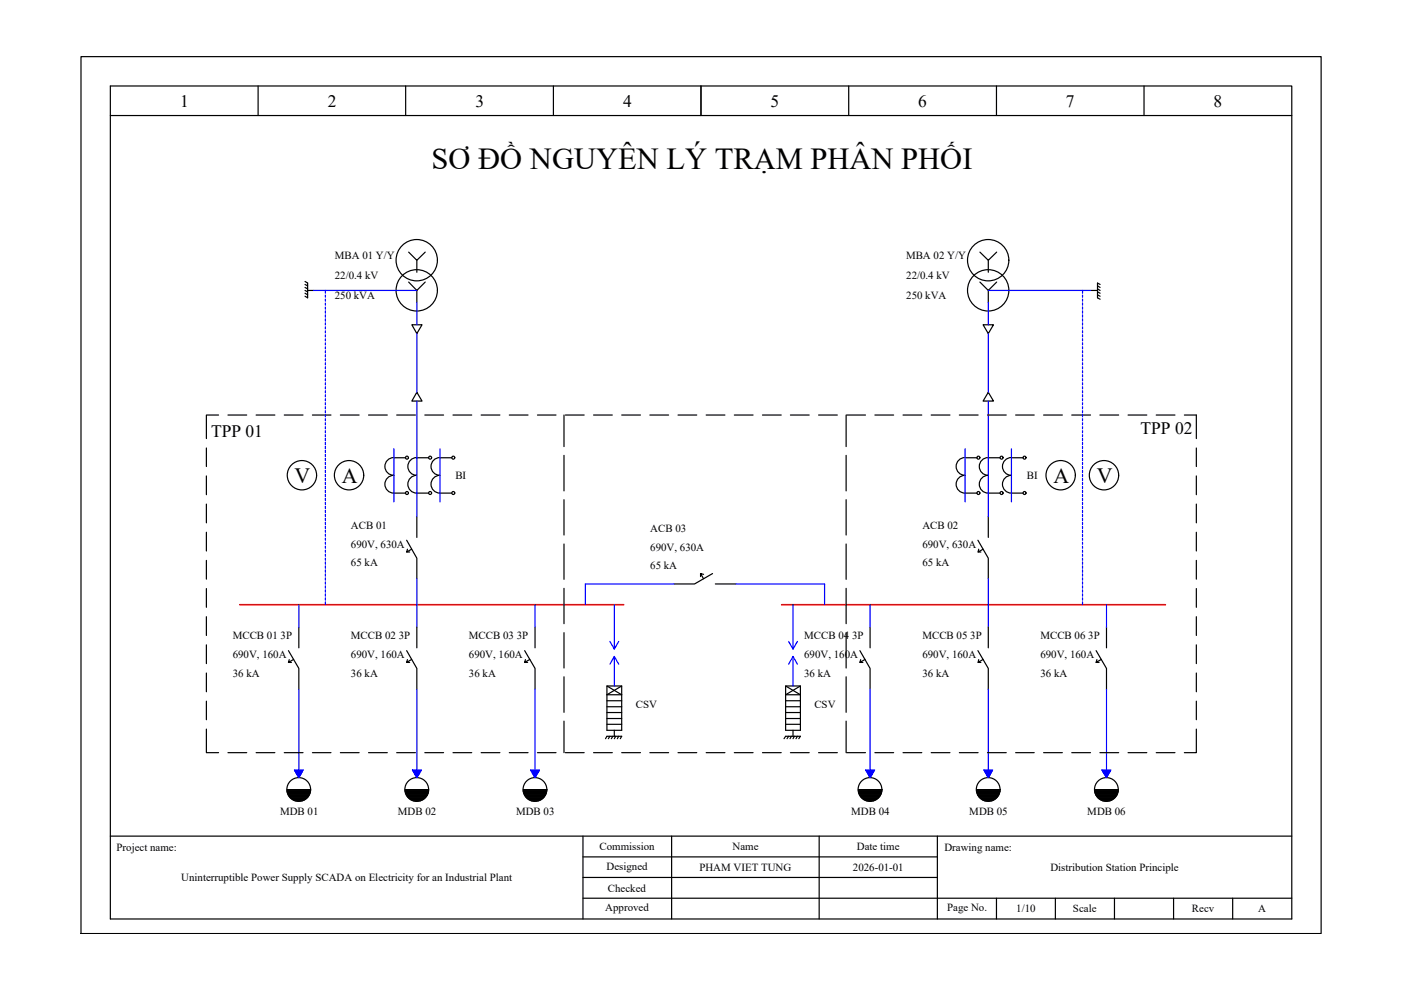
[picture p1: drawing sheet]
<svg xmlns="http://www.w3.org/2000/svg" width="297mm" height="210mm" viewBox="0 0 297 210" stroke-linecap="round" stroke-linejoin="round" font-family="sans-serif">
<!-- layer: Frame_text -->
<path d="M17.2 12h262.9v185.9h-262.9z" fill="none" stroke="#000" stroke-width=".25"/>
<!-- layer: 0 -->
<g fill="none" stroke="#000" stroke-width=".25">
<path d="M23.4 18.2h250.5v176.6h-250.5zM54.7 18.2v6.3M86 18.2v6.3M117.3 18.2v6.3M148.6 18.2v6.3M179.9 18.2v6.3M211.3 18.2v6.3M242.6 18.2v6.3M23.4 24.5h250.5M64.7 59.7l.5 .3v3.1l-.5-.3M86.6 53.5l1.8 1.7 1.8-1.7M86.6 59.8l1.8 1.8 1.8-1.8"/>
<path d="M88.4 55.2v2.5M207.8 53.5l1.7 1.7 1.8-1.7M207.8 59.8l1.7 1.8 1.8-1.8M209.5 55.2v2.5M64.7 60.3l.5 .3M64.7 60.9l.5 .3M64.7 61.6l.5 .3M64.7 62.2l.5 .3M65.2 61.6h1.3M87.3 68.9h2.2l-1.1 1.8zM88.4 61.6v2.5M208.4 68.9h2.2l-1.1 1.8z"/>
<path d="M209.5 61.6v2.5M231.5 61.6h1.2M232.7 62.5l.5 .3M232.7 61.9l.5 .3M232.7 61.2l.5 .4M232.7 60.6l.5 .3M233.2 60.3l-.5-.3v3.1l.5 .3M83.5 97a1.88 1.88 0 0 0-1.9 1.9 1.88 1.88 0 0 0 1.9 1.9 1.88 1.88 0 0 0-1.9 1.9 1.88 1.88 0 0 0 1.9 1.8M83.5 97.1h2.5M88.4 97a1.88 1.88 0 0 0-1.9 1.9 1.88 1.88 0 0 0 1.9 1.9 1.88 1.88 0 0 0-1.9 1.9 1.88 1.88 0 0 0 1.9 1.8h2.5M88.4 83.2l1.1 1.8h-2.2zM88.4 97.1h2.5"/>
<path d="M93.3 97a1.88 1.88 0 0 0-1.9 1.9 1.88 1.88 0 0 0 1.9 1.9 1.88 1.88 0 0 0-1.9 1.9 1.88 1.88 0 0 0 1.9 1.8h2.5M93.3 97.1h2.5M204.6 97a1.88 1.88 0 0 0-1.9 1.9 1.88 1.88 0 0 0 1.9 1.9 1.88 1.88 0 0 0-1.9 1.9 1.88 1.88 0 0 0 1.9 1.8M204.6 97.1h2.6M209.5 97a1.88 1.88 0 0 0-1.9 1.9 1.88 1.88 0 0 0 1.9 1.9 1.88 1.88 0 0 0-1.9 1.9 1.88 1.88 0 0 0 1.9 1.8h2.5M209.5 83.2l1.1 1.8h-2.2zM209.5 97.1h2.5M214.4 97a1.88 1.88 0 0 0-1.9 1.9 1.88 1.88 0 0 0 1.9 1.9 1.88 1.88 0 0 0-1.9 1.9 1.88 1.88 0 0 0 1.9 1.8M214.4 97.1h2.5M83.5 104.5h2.5M86.2 114.5l2.2 3.8v4.4M86.2 117h.7"/>
<path d="M86.4 116.4l-.2 .6 1.1-.6M88.4 109.5v4.4M204.6 104.5h2.6M207.3 114.5l2.2 3.8v4.4M207.4 117h.6M207.5 116.4l-.1 .6 1-.6M209.5 109.5v4.4M214.4 104.5h2.5M61.2 138l2.2 3.7v4.4M62.3 139.8l-1.1 .6 .1-.5M63.4 133v4.4M86.2 138l2.2 3.7v4.4"/>
<path d="M87.3 139.8l-1.1 .6 .2-.5M88.4 133v4.4M111.2 138l2.2 3.7v4.4M112.3 139.8l-1.1 .6 .2-.5M113.4 133v4.4M148.5 121.6v.6M149.2 121.8l-.7-.2 .7 1.1M151.1 121.6l-3.8 2.2h-4.4M151.7 123.8h4.3M182.3 138l2.2 3.7v4.4M183.4 139.8l-1.1 .6 .2-.5M184.5 133v4.4"/>
<path d="M207.3 138l2.2 3.7v4.4M208.4 139.8l-1 .6 .1-.5M209.5 133v4.4M232.4 138l2.2 3.7v4.4M233.5 139.8l-1.1 .6 .2-.5M234.6 133v4.4M61.2 140.4h.6M86.2 140.4h.7M111.2 140.4h.7M128.4 156.6l.3-.5h3.1l-.3 .5M128.7 145.4h3.1v9.4h-3.1zM128.7 153.6h3.1"/>
<path d="M128.7 152.3h3.1M128.7 151.1h3.1M128.7 149.8h3.1M128.7 148.6h3.1M128.7 145.4l3.1 1.9h-3.1l3.1-1.9M129.3 156.1l-.3 .5M129.9 156.1l-.3 .5M130.2 154.8v1.3M130.5 156.1l-.3 .5M131.2 156.1l-.3 .5M166.2 156.6l.4-.5h3.1l-.3 .5M166.6 145.4h3.1v9.4h-3.1z"/>
<path d="M166.6 153.6h3.1M166.6 152.3h3.1M166.6 151.1h3.1M166.6 149.8h3.1M166.6 148.6h3.1M166.6 145.4l3.1 1.9h-3.1l3.1-1.9M167.2 156.1l-.3 .5M167.8 156.1l-.3 .5M168.1 154.8v1.3M168.4 156.1l-.3 .5M169.1 156.1l-.3 .5M182.3 140.4h.7"/>
<path d="M207.4 140.4h.6M232.4 140.4h.6M23.4 177.3h250.5M60.9 167.4h5M60.9 167.5h5M60.9 167.7h5M60.9 167.8h4.9M60.9 167.9h4.9M60.9 168h4.9M60.9 168.1h4.8M61 168.3h4.7M61 168.4h4.6"/>
<path d="M61.1 168.5h4.5M61.2 168.6h4.3M61.2 168.8h4.2M61.3 168.9h4M61.5 169h3.8M61.5 169.1h3.6M61.7 169.3h3.3M61.8 169.4h3M62 169.5h2.7M62.3 169.7h2.2M62.6 169.8h1.5M85.9 167.4h5"/>
<path d="M85.9 167.5h5M85.9 167.7h5M85.9 167.8h5M85.9 167.9h4.9M86 168h4.8M86 168.1h4.8M86 168.3h4.7M86.1 168.4h4.6M86.2 168.5h4.4M86.2 168.6h4.4M86.3 168.8h4.2M86.4 168.9h4"/>
<path d="M86.5 169h3.8M86.6 169.1h3.6M86.7 169.3h3.3M86.9 169.4h3M87.1 169.5h2.6M87.3 169.7h2.2M87.6 169.8h1.6M110.9 167.4h5M110.9 167.5h5M110.9 167.7h5M110.9 167.8h5M111 167.9h4.9"/>
<path d="M111 168h4.9M111.1 168.1h4.7M111.1 168.3h4.7M111.2 168.4h4.5M111.2 168.5h4.5M111.3 168.6h4.3M111.4 168.8h4.1M111.4 168.9h4M111.5 169h3.8M111.7 169.1h3.5M111.8 169.3h3.3M111.9 169.4h3"/>
<path d="M112.1 169.5h2.7M112.3 169.7h2.2M112.6 169.8h1.6M123.6 177.3v17.5M142.4 177.3v17.5M173.7 177.3v17.5M182 167.4h5M182 167.5h5M182 167.7h5M182 167.8h5M182 167.9h4.9M182.1 168h4.8"/>
<path d="M182.1 168.1h4.8M182.1 168.3h4.7M182.2 168.4h4.6M182.3 168.5h4.4M182.3 168.6h4.4M182.4 168.8h4.2M182.5 168.9h4M182.6 169h3.8M182.7 169.1h3.6M182.8 169.3h3.4M183 169.4h3M183.2 169.5h2.6"/>
<path d="M183.4 169.7h2.2M183.7 169.8h1.6M198.7 177.3v17.5M207 167.4h5M207 167.5h5M207 167.7h5M207.1 167.8h4.9M207.1 167.9h4.9M207.1 168h4.8M207.2 168.1h4.7M207.2 168.3h4.7M207.2 168.4h4.6"/>
<path d="M207.3 168.5h4.5M207.4 168.6h4.3M207.5 168.8h4.1M207.5 168.9h4M207.6 169h3.8M207.8 169.1h3.5M207.9 169.3h3.3M208.1 169.4h3M208.2 169.5h2.6M208.4 169.7h2.2M208.8 169.8h1.5M232.1 167.4h5"/>
<path d="M232.1 167.5h5M232.1 167.7h5M232.1 167.8h5M232.1 167.9h5M232.1 168h4.9M232.2 168.1h4.8M232.2 168.3h4.7M232.3 168.4h4.6M232.4 168.5h4.4M232.4 168.6h4.4M232.5 168.8h4.2M232.6 168.9h4"/>
<path d="M232.7 169h3.8M232.8 169.1h3.6M232.9 169.3h3.3M233.1 169.4h3M233.3 169.5h2.6M233.5 169.7h2.2M233.8 169.8h1.6M123.6 190.4h150.3M123.6 186h75.1M123.6 181.7h75.1M211.3 190.4v4.4M223.8 190.4v4.4"/>
<path d="M236.3 190.4v4.4M248.8 190.4v4.4M261.4 190.4v4.4"/>
<circle cx="88.4" cy="55.2" r="4.4"/>
<circle cx="209.5" cy="55.2" r="4.4"/>
<circle cx="88.4" cy="61.6" r="4.4"/>
<circle cx="209.5" cy="61.6" r="4.4"/>
<circle cx="86.3" cy="97" r=".32"/>
<circle cx="91.2" cy="97" r=".32"/>
<circle cx="96.1" cy="97" r=".32"/>
<circle cx="207.4" cy="97" r=".32"/>
<circle cx="212.4" cy="97" r=".32"/>
<circle cx="217.2" cy="97" r=".32"/>
<circle cx="64" cy="100.8" r="3.1"/>
<circle cx="74" cy="100.8" r="3.1"/>
<circle cx="86.3" cy="104.5" r=".32"/>
<circle cx="91.2" cy="104.5" r=".32"/>
<circle cx="96.1" cy="104.5" r=".32"/>
<circle cx="207.4" cy="104.5" r=".32"/>
<circle cx="212.4" cy="104.5" r=".32"/>
<circle cx="217.2" cy="104.5" r=".32"/>
<circle cx="224.9" cy="100.8" r="3.1"/>
<circle cx="234.1" cy="100.8" r="3.1"/>
<circle cx="63.3" cy="167.4" r="2.52"/>
<circle cx="88.4" cy="167.4" r="2.52"/>
<circle cx="113.4" cy="167.4" r="2.52"/>
<circle cx="184.5" cy="167.4" r="2.52"/>
<circle cx="209.5" cy="167.4" r="2.52"/>
<circle cx="234.6" cy="167.4" r="2.52"/>
</g>
<!-- layer: Busbar -->
<path d="M50.8 128.2h81.4M165.7 128.2h81.4" fill="none" stroke="#f00" stroke-width=".34"/>
<!-- layer: Wire -->
<g fill="none" stroke="#00f" stroke-width=".25">
<path d="M66.5 61.6h21.9M69 61.6v.6M69 62.6v.4M69 63.4v.5M69 64.2v.5M69 65.1v.5M69 65.9v.5M69 66.7v.6M69 67.6v.5M69 68.4v.5M69 69.3v.5M69 70.1v.5"/>
<path d="M69 71v.4M69 71.8v.5M69 72.7v.4M69 73.5v.5M69 74.4v.4M69 75.2v.5M69 76.1v.4M69 76.9v.5M69 77.8v.4M69 78.6v.5M69 79.4v.5M88.4 64.1v4.8"/>
<path d="M88.4 70.7v12.5M209.5 64.1v4.8M209.5 70.7v12.5M209.5 61.6h22M229.5 61.6v.6M229.5 62.6v.4M229.5 63.4v.5M229.5 64.2v.5M229.5 65.1v.5M229.5 65.9v.5M229.5 66.7v.6M229.5 67.6v.5"/>
<path d="M229.5 68.4v.5M229.5 69.3v.5M229.5 70.1v.5M229.5 71v.4M229.5 71.8v.5M229.5 72.7v.4M229.5 73.5v.5M229.5 74.4v.4M229.5 75.2v.5M229.5 76.1v.4M229.5 76.9v.5M229.5 77.8v.4"/>
<path d="M229.5 78.6v.5M229.5 79.4v.5M69 80.3v.5M69 81.1v.5M69 82v.5M69 82.8v.5M69 83.7v.4M69 84.5v.5M69 85.4v.4M69 86.2v.5M69 87.1v.4M69 87.9v.5"/>
<path d="M69 88.8v.4M69 89.6v.5M69 90.5v.4M69 91.3v.5M69 92.1v.5M69 92.9v.6M69 93.8v.5M69 94.6v.6M69 95.5v.5M69 96.3v.5M69 97.2v.4M69 98v.5"/>
<path d="M69 98.9v.4M69 99.7v.5M83.5 95.2v11.2M88.4 85v24.5M93.3 95.2v11.2M204.6 95.2v11.2M209.5 85v24.5M214.4 95.2v11.2M229.5 80.3v.5M229.5 81.1v.5M229.5 82v.5M229.5 82.8v.5"/>
<path d="M229.5 83.7v.4M229.5 84.5v.5M229.5 85.4v.4M229.5 86.2v.5M229.5 87.1v.4M229.5 87.9v.5M229.5 88.8v.4M229.5 89.6v.5M229.5 90.5v.4M229.5 91.3v.5M229.5 92.1v.5M229.5 92.9v.6"/>
<path d="M229.5 93.8v.5M229.5 94.6v.6M229.5 95.5v.5M229.5 96.3v.5M229.5 97.2v.4M229.5 98v.5M229.5 98.9v.4M229.5 99.7v.5M69 100.6v.4M69 101.4v.5M69 102.3v.4M69 103.1v.5"/>
<path d="M69 104v.4M69 104.8v.5M69 105.6v.5M69 106.5v.5M69 107.3v.5M69 108.2v.5M69 109v.5M69 109.9v.4M69 110.7v.5M69 111.6v.4M69 112.4v.5M69 113.3v.4"/>
<path d="M69 114.1v.5M69 115v.4M69 115.8v.5M69 116.7v.4M69 117.5v.5M69 118.3v.5M69 119.2v.5M229.5 100.6v.4M229.5 101.4v.5M229.5 102.3v.4M229.5 103.1v.5M229.5 104v.4"/>
<path d="M229.5 104.8v.5M229.5 105.6v.5M229.5 106.5v.5M229.5 107.3v.5M229.5 108.2v.5M229.5 109v.5M229.5 109.9v.4M229.5 110.7v.5M229.5 111.6v.4M229.5 112.4v.5M229.5 113.3v.4M229.5 114.1v.5"/>
<path d="M229.5 115v.4M229.5 115.8v.5M229.5 116.7v.4M229.5 117.5v.5M229.5 118.3v.5M229.5 119.2v.5M63.4 128.2v4.8M69 120v.5M69 120.8v.6M69 121.7v.5M69 122.5v.5M69 123.4v.5"/>
<path d="M69 124.2v.5M69 125.1v.4M69 125.9v.5M69 126.8v.4M69 127.6v.6M88.4 122.7v10.3M113.4 128.2v4.8M130.2 128.2v9.4l-.9-1.6M130.2 139.2v6.2M131.2 136l-1 1.6M142.9 123.8h-18.8v4.4M156 123.8h18.8v4.4"/>
<path d="M168.1 128.2v9.4l-.9-1.6M168.1 139.2v6.2M169.1 136l-1 1.6M184.5 128.2v4.8M209.5 122.7v10.3M229.5 120v.5M229.5 120.8v.6M229.5 121.7v.5M229.5 122.5v.5M229.5 123.4v.5M229.5 124.2v.5M229.5 125.1v.4"/>
<path d="M229.5 125.9v.5M229.5 126.8v.4M229.5 127.6v.6M234.6 128.2v4.8M63.4 146.1v18.8l-1-1.6h1.9l-.9 1.6M88.4 146.1v18.8M113.4 146.1v18.8M129.3 140.8l.9-1.6 1 1.6M167.2 140.8l.9-1.6 1 1.6M184.5 146.1v18.8M209.5 146.1v18.8M234.6 146.1v18.8"/>
<path d="M62.5 163.4h1.7M62.6 163.5h1.5M62.6 163.6h1.5M62.7 163.8h1.3M62.8 163.9h1.1M62.9 164h1M62.9 164.2h.9M63 164.3h.7M63.1 164.4h.6M63.1 164.5h.5M63.2 164.7h.3M63.3 164.8h.1"/>
<path d="M87.4 163.3h2l-1 1.6zM87.5 163.4h1.8M87.6 163.5h1.6M87.7 163.6h1.4M87.7 163.8h1.4M87.8 163.9h1.2M87.9 164h1M88 164.2h.8M88 164.3h.8M88.1 164.4h.6M88.2 164.5h.4M88.3 164.7h.2"/>
<path d="M88.3 164.8h.2M112.5 163.3h1.9l-1 1.6zM112.6 163.4h1.7M112.6 163.5h1.6M112.7 163.6h1.5M112.8 163.8h1.3M112.8 163.9h1.2M112.9 164h1M113 164.2h.9M113.1 164.3h.7M113.1 164.4h.6M113.2 164.5h.5"/>
<path d="M113.3 164.7h.3M113.4 164.8h.1M183.5 163.3h1.9l-.9 1.6zM183.6 163.4h1.8M183.7 163.5h1.6M183.8 163.6h1.4M183.8 163.8h1.4M183.9 163.9h1.2M184 164h1M184.1 164.2h.8M184.1 164.3h.8M184.2 164.4h.6"/>
<path d="M184.3 164.5h.4M184.3 164.7h.3M184.4 164.8h.2M208.6 163.3h1.9l-1 1.6zM208.7 163.4h1.7M208.7 163.5h1.6M208.8 163.6h1.5M208.9 163.8h1.3M208.9 163.9h1.2M209 164h1M209.1 164.2h.9M209.2 164.3h.7"/>
<path d="M209.2 164.4h.6M209.3 164.5h.4M209.4 164.7h.3M209.5 164.8h.1M233.6 163.3h1.9l-.9 1.6zM233.7 163.4h1.7M233.8 163.5h1.6M233.9 163.6h1.4M233.9 163.8h1.3M234 163.9h1.1M234.1 164h1M234.1 164.2h.9"/>
<path d="M234.2 164.3h.7M234.3 164.4h.6M234.4 164.5h.4M234.4 164.7h.3M234.5 164.8h.1"/>
</g>
<!-- layer: Cabinet -->
<g fill="none" stroke="#000" stroke-width=".25">
<path d="M43.8 95v3.9M46.3 88h-2.5v5M48.3 88h4M54.3 88h4M60.3 88h3.9M66.2 88h4M72.2 88h3.9M78.1 88h4M84.1 88h4M90.1 88h4M96 88h4M102 88h4"/>
<path d="M108 88h4M113.9 88h4M119.6 88v6.7M119.6 96.5v7.6M119.9 88h4M125.8 88h4M131.8 88h4M137.8 88h4M143.7 88h4M149.7 88h4M155.7 88h4M161.7 88h3.9"/>
<path d="M167.6 88h4M173.6 88h3.9M179.4 88v6.7M179.4 96.5v7.6M179.5 88h4M185.5 88h4M191.5 88h3.9M197.4 88h4M203.4 88h4M209.4 88h3.9M215.3 88h4M221.3 88h3.9"/>
<path d="M227.2 88h4M233.2 88h4M239.2 88h3.9M245.1 88h4M251.1 88h2.5v5M253.6 95v3.9M43.8 100.9v4M43.8 106.9v4M43.8 112.8v4M43.8 118.8v4M119.6 105.9v7.5M119.6 115.3v7.5"/>
<path d="M179.4 105.9v7.5M179.4 115.3v7.5M253.6 100.9v4M253.6 106.9v4M253.6 112.8v4M253.6 118.8v4M43.8 124.8v4M43.8 130.8v3.9M43.8 136.7v4M119.6 124.7v7.5M119.6 134.1v7.5M179.4 124.7v7.5"/>
<path d="M179.4 134.1v7.5M253.6 124.8v4M253.6 130.8v3.9M253.6 136.7v4M43.8 154.6v5h2.5M43.8 142.7v4M43.8 148.7v3.9M48.3 159.6h4M54.3 159.6h4M60.3 159.6h3.9M66.2 159.6h4M72.2 159.6h3.9"/>
<path d="M78.1 159.6h4M84.1 159.6h4M90.1 159.6h4M96 159.6h4M102 159.6h4M108 159.6h4M113.9 159.6h4M119.6 143.5v7.5M119.6 152.9v6.7M119.9 159.6h4M125.8 159.6h4M131.8 159.6h4"/>
<path d="M137.8 159.6h4M143.7 159.6h4M149.7 159.6h4M155.7 159.6h4M161.7 159.6h3.9M167.6 159.6h4M173.6 159.6h3.9M179.4 143.5v7.5M179.4 152.9v6.7M179.5 159.6h4M185.5 159.6h4M191.5 159.6h3.9"/>
<path d="M197.4 159.6h4M203.4 159.6h4M209.4 159.6h3.9M215.3 159.6h4M221.3 159.6h3.9M227.2 159.6h4M233.2 159.6h4M239.2 159.6h3.9M245.1 159.6h4M253.6 154.6v5h-2.5M253.6 142.7v4M253.6 148.7v3.9"/>
</g>
<text font-size="6.5" x="91.5" y="35.9">SƠ ĐỒ NGUYÊN LÝ TRẠM PHÂN PHỐI</text>
<g font-size="4.6">
<text x="62.4" y="102.3">V</text>
<text x="72.5" y="102.3">A</text>
<text x="223.3" y="102.3">A</text>
<text x="232.5" y="102.3">V</text>
</g>
<g font-size="3.7">
<text x="38.2" y="22.6">1</text>
<text x="69.5" y="22.6">2</text>
<text x="100.8" y="22.6">3</text>
<text x="132.1" y="22.6">4</text>
<text x="163.4" y="22.6">5</text>
<text x="194.7" y="22.6">6</text>
<text x="226" y="22.6">7</text>
<text x="257.3" y="22.6">8</text>
<text x="44.8" y="92.6">TPP 01</text>
<text x="241.8" y="91.9">TPP 02</text>
</g>
<g font-size="2.3">
<text x="71" y="54.9">MBA 01 Y/Y</text>
<text x="71" y="59.1">22/0.4 kV</text>
<text x="192.1" y="54.9">MBA 02 Y/Y</text>
<text x="192.1" y="59.1">22/0.4 kV</text>
<text x="71" y="63.4">250 kVA</text>
<text x="192.1" y="63.4">250 kVA</text>
<text x="96.5" y="101.5">BI</text>
<text x="217.7" y="101.5">BI</text>
<text x="74.4" y="112.1">ACB 01</text>
<text x="137.9" y="112.8">ACB 03</text>
<text x="195.6" y="112.1">ACB 02</text>
<text x="74.4" y="116.1">690V, 630A</text>
<text x="137.9" y="116.7">690V, 630A</text>
<text x="195.6" y="116.1">690V, 630A</text>
<text x="74.4" y="120">65 kA</text>
<text x="137.9" y="120.7">65 kA</text>
<text x="195.6" y="120">65 kA</text>
<text x="49.3" y="135.5">MCCB 01 3P</text>
<text x="74.4" y="135.5">MCCB 02 3P</text>
<text x="99.4" y="135.5">MCCB 03 3P</text>
<text x="170.5" y="135.5">MCCB 04 3P</text>
<text x="195.6" y="135.5">MCCB 05 3P</text>
<text x="220.6" y="135.5">MCCB 06 3P</text>
<text x="49.3" y="143.5">36 kA</text>
<text x="49.3" y="139.5">690V, 160A</text>
<text x="74.4" y="143.5">36 kA</text>
<text x="74.4" y="139.5">690V, 160A</text>
<text x="99.4" y="143.5">36 kA</text>
<text x="99.4" y="139.5">690V, 160A</text>
<text x="170.5" y="143.5">36 kA</text>
<text x="170.5" y="139.5">690V, 160A</text>
<text x="195.6" y="143.5">36 kA</text>
<text x="195.6" y="139.5">690V, 160A</text>
<text x="220.6" y="143.5">36 kA</text>
<text x="220.6" y="139.5">690V, 160A</text>
<text x="134.8" y="150.1">CSV</text>
<text x="172.7" y="150.1">CSV</text>
<text x="59.4" y="172.9">MDB 01</text>
<text x="84.4" y="172.9">MDB 02</text>
<text x="109.4" y="172.9">MDB 03</text>
<text x="180.5" y="172.9">MDB 04</text>
<text x="205.5" y="172.9">MDB 05</text>
<text x="230.5" y="172.9">MDB 06</text>
<text x="24.7" y="180.5">Project name:</text>
<text x="127.1" y="180.3">Commission</text>
<text x="128.6" y="184.4">Designed</text>
<text x="148.3" y="184.6">PHAM VIET TUNG</text>
<text x="155.3" y="180.2">Name</text>
<text x="180.8" y="184.6">2026-01-01</text>
<text x="181.7" y="180.2">Date time</text>
<text x="200.2" y="180.5">Drawing name:</text>
<text x="222.7" y="184.6">Distribution Station Principle</text>
<text x="38.4" y="186.8">Uninterruptible Power Supply SCADA on Electricity for an Industrial Plant</text>
<text x="128.9" y="189">Checked</text>
<text x="128.3" y="193.2">Approved</text>
<text x="200.8" y="193.2">Page No.</text>
<text x="215.5" y="193.4">1/10</text>
<text x="227.5" y="193.4">Scale</text>
<text x="252.7" y="193.4">Recv</text>
<text x="266.8" y="193.4">A</text>
</g>
</svg>
